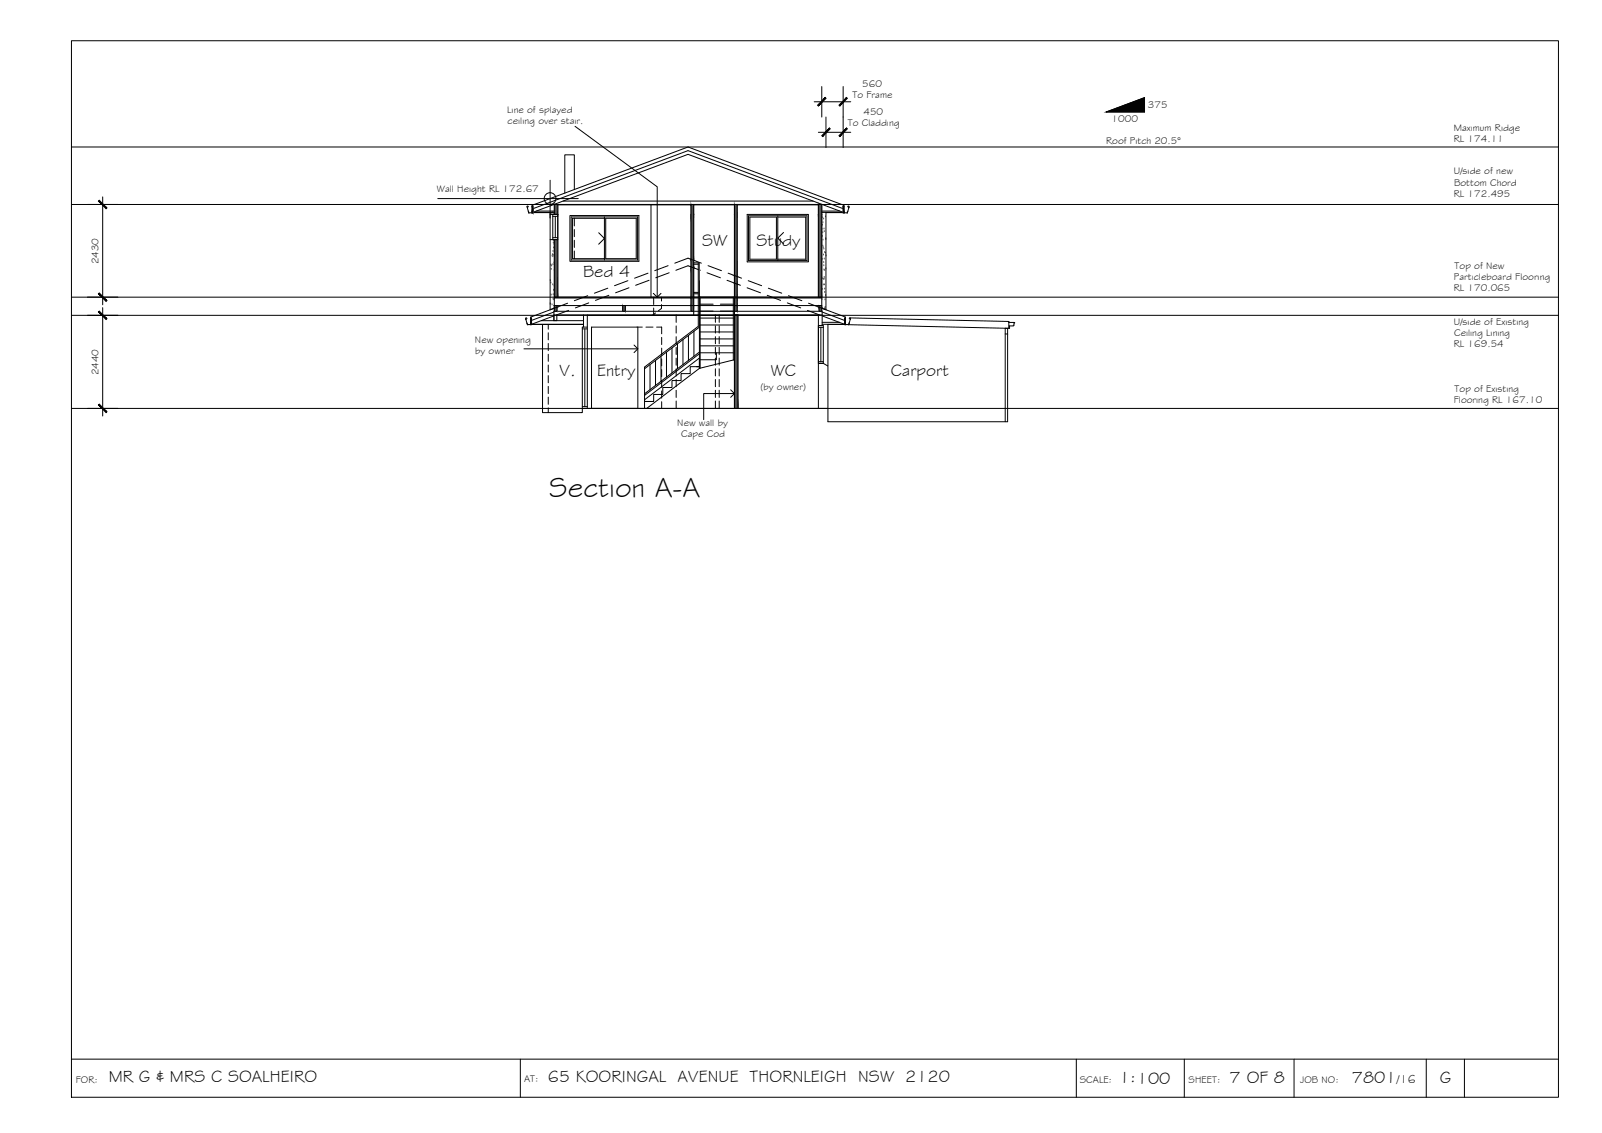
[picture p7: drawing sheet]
<svg xmlns="http://www.w3.org/2000/svg" width="420mm" height="297mm" viewBox="0 0 420 297" stroke-linecap="round" stroke-linejoin="round" font-family="sans-serif">
<!-- layer: BORDER -->
<path d="M18.7 10.7h390v277h-390zM18.7 277.7h390M136.5 277.7v10M282.3 277.7v10M310.6 277.7v10M339.4 277.7v10M374.1 277.7v10M384.1 277.7v10" fill="none" stroke="#000" stroke-width=".26"/>
<!-- layer: TEXT -->
<path d="M290.2 29.4l10-3.8v3.8z" fill="#000" stroke="#000" stroke-width=".26"/>
<g fill="none" stroke="#000" stroke-width=".26">
<path d="M290.2 29.4l10-3.8v3.8zM114.8 52.1h36.9M144.3 47.3v9.9"/>
<circle cx="144.3" cy="52.1" r="1.53"/>
</g>
<!-- layer: HATCH -->
<g fill="#545454" stroke="#545454" stroke-width=".26">
<path d="M192.6 53.6l.7 2.6v-2.6zM192.6 53.6l.7 2.6h-.7z"/>
<path d="M181.2 53.6l.7 2.6v-2.6zM181.2 53.6l.7 2.6h-.7z"/>
<path d="M145.4 53.6l.9 2.6v-2.6zM145.4 53.6l.9 2.6h-.9z"/>
<path d="M181.2 56.2l.7 11.8v-11.8zM181.2 56.2l.7 11.8h-.7zM181.2 68l.7 .2v-.2zM181.2 68l.7 .2h-.7z"/>
<path d="M181.2 68.2l.7 1.7v-1.7zM181.2 68.2l.7 1.7h-.7zM181.2 69.9l.7 .3v-.3zM181.2 69.9l.7 .3h-.7z"/>
<path d="M192.6 56.2l.7 16v-16zM192.6 56.2l.7 16h-.7zM192.6 72.2l.7 .3v-.3zM192.6 72.2l.7 .3h-.7z"/>
<path d="M192.6 72.5l.7 1.7v-1.7zM192.6 72.5l.7 1.7h-.7zM192.6 74.2l.7 .3v-.3zM192.6 74.2l.7 .3h-.7z"/>
<path d="M192.6 74.5l.7 3.4v-3.4zM192.6 74.5l.7 3.4h-.7z"/>
<path d="M181.2 70.2l.7 7.7v-7.7zM181.2 70.2l.7 7.7h-.7z"/>
<path d="M145.4 62.8l.9 15.1v-15.1zM145.4 62.8l.9 15.1h-.9z"/>
<path d="M214.6 53.6l.9 2.6v-2.6zM214.6 53.6l.9 2.6h-.9z"/>
<path d="M214.6 56.2l.9 21.7v-21.7zM214.6 56.2l.9 21.7h-.9z"/>
<path d="M192.6 82.6l.9 .1zM192.6 82.6l.9 .1z"/>
<path d="M192.6 82.7l.9 24.4v-24.4zM192.6 82.7l.9 24.4h-.9z"/>
<path d="M192.6 78.1l.7 2v-2zM192.6 78.1l.7 2h-.7z"/>
<path d="M181.2 78.1l.7 2v-2zM181.2 78.1l.7 2h-.7z"/>
<path d="M145.4 80.6h.7l-.7 .2zM145.4 80.8h.7v-.2z"/>
<path d="M214.8 80.1l.7 .5v-.5zM214.8 80.1l.7 .5h-.7zM214.8 80.6l.7 .2v-.2zM214.8 80.6l.7 .2h-.7z"/>
<path d="M145.4 80.1l.7 .5v-.5zM145.4 80.1l.7 .5h-.7z"/>
<path d="M214.8 80.8l.7 .8v-.8zM214.8 80.8l.7 .8h-.7z"/>
<path d="M192.6 80.1l.7 1.5v-1.5zM192.6 80.1l.7 1.5h-.7z"/>
<path d="M181.2 80.1l.7 1.5v-1.5zM181.2 80.1l.7 1.5h-.7z"/>
<path d="M163.3 80.1l.7 1.5v-1.5zM163.3 80.1l.7 1.5h-.7z"/>
<path d="M145.4 80.8l.7 .8v-.8zM145.4 80.8l.7 .8h-.7z"/>
<path d="M221.1 54l.2 1.8v-1.8zM221.1 54l.2 1.8h-.2z"/>
<path d="M139.6 54l.2 1.4v-1.4zM139.6 54l.2 1.4h-.2z"/>
<path d="M139.6 55.4l.2 .4v-.4zM139.6 55.4l.2 .4h-.2z"/>
</g>
<g fill="none" stroke="#545454" stroke-width=".26">
<path d="M144.6 55.9h.1M144.8 56h.1M144.9 55.7h.1M145.3 56.2h.1M215.7 57.1h.1M215.7 59h.1M215.8 58.4h.1M216 57.4h.1M216.5 56.9h.1M144.3 79.7h.1M144.3 73.6h.1M144.5 74.2h.1"/>
<path d="M144.5 69.5h.1M144.6 77.4h.1M144.6 70.6h.1M144.7 69.7h.1M144.8 79.9h.1M144.8 67.1h.1M144.9 66.8h.1M145 74.7h.1M145 67.3h.1M145 69.4h.1M145 65.9h.1M145.1 78.4h.1"/>
<path d="M145.1 77.3h.1M145.1 63h.1M145.1 63.7h.1M145.2 76.1h.1M145.2 65h.1M145.2 78.6h.1M145.3 66.9h.1M145.3 68.9h.1M145.3 64.1h.1M145.4 75h.1M145.4 70.9h.1M183.4 68.9v4.5"/>
<path d="M215.6 60.1h.1M215.6 78.5h.1M215.7 68h.1M215.7 62h.1M215.7 75.9h.1M215.8 73.1h.1M215.8 61h.1M215.8 64.5h.1M215.8 62.9h.1M215.9 64.9h.1M215.9 74.7h.1M215.9 73.3h.1"/>
<path d="M216 66.9h.1M216 68.8h.1M216.1 69.7h.1M216.1 65.3h.1M216.1 70.8h.1M216.1 60h.1M216.2 72.7h.1M216.2 73.2h.1M216.2 67.9h.1M216.2 60.7h.1M216.2 74.7h.1M216.3 75.8h.1"/>
<path d="M216.3 76.7h.1M216.3 70.9h.1M216.3 66.2h.1M216.4 78.6h.1M216.5 66.4h.1M216.5 62.6h.1M216.5 77.5h.1M216.6 62.8h.1M216.6 70.5h.1M216.6 67.1h.1M216.2 81.1h.1M216.3 81h.1"/>
<path d="M216.4 80.6h.1M216.4 81.1h.1"/>
</g>
<!-- layer: CEILING-FLOOR LINES -->
<path d="M18.7 38.5h390M18.7 53.6h390M18.7 77.9h390M18.7 82.7h390M18.7 107.1h390" fill="none" stroke="#000" stroke-width=".26"/>
<!-- layer: DIMENSION -->
<path d="M213.5 26.7h9.6M214.6 34.7h8.5M215.5 22.7v8M216.6 30.7v8M221.1 22.7v16M22.9 53.6h8M26.9 51.6v28.3M22.9 77.9h8M22.9 82.7h8M26.9 80.7v28.4M22.9 107.1h8" fill="none" stroke="#000" stroke-width=".26"/>
<!-- layer: 0 -->
<g fill="#000" stroke="#000" stroke-width=".26">
<path d="M216.4 25.6l-1.8 2.2 2-2zM214.4 27.6l2-2-1.8 2.2z"/>
<path d="M217.5 33.6l-1.8 2.2 2-2zM217.5 33.6l-1.8 2.2-.2-.2z"/>
<path d="M222 33.6l-2 2 .2 .2zM222 33.6l.2 .2-2 2z"/>
<path d="M222 25.6l-2 2 .2 .2zM222 25.6l.2 .2-2 2z"/>
<path d="M25.8 52.7l2 2 .2-.2zM26 52.5l2 2-2.2-1.8z"/>
<path d="M26 76.8l-.2 .2 2.2 1.8zM25.8 77l2.2 1.8-.2 .2z"/>
<path d="M25.8 81.8l2 2 .2-.2zM26 81.6l2 2-2.2-1.8z"/>
<path d="M26 106l-.2 .2 2.2 1.8zM25.8 106.2l2.2 1.8-.2 .2z"/>
</g>
<!-- layer: EXISTING -->
<g fill="none" stroke="#000" stroke-width=".26">
<path d="M148.9 79.5l-9.7 3.6-.1 2M154.1 77.5l-3.5 1.3M154.4 79.4l-3.5 1.3M159.4 75.6l-3.5 1.3M159.7 77.4l-3.5 1.4M164.7 73.6l-3.5 1.3M165 75.5l-3.6 1.3M170 71.6l-3.6 1.3M170.2 73.5l-3.5 1.3M175.2 69.7l-3.5 1.3M175.5 71.5l-3.5 1.3M177 69l3.5-1.3 3.4 1.3"/>
<path d="M177.3 70.9l3.2-1.2 3.2 1.2M185.4 71.5l3.5 1.3M185.7 69.7l3.5 1.3M190.7 73.5l3.5 1.3M191 71.6l3.5 1.3M195.9 75.5l3.6 1.3M196.2 73.6l3.6 1.3M201.2 77.4l3.5 1.4M201.5 75.6l3.5 1.3M206.5 79.4l3.5 1.3M206.8 77.5l3.5 1.3M212.1 79.5l9.6 3.6 .1 2"/>
<path d="M137.9 83.5l.1-.2 .2 .2M137.9 83.5v.2M137.9 83.7h.1M138 83.7l.3 1.4M138.3 85.1h.8M138.3 85.1h.1M139.2 84.7v.1M139.2 83.3h.2v1.8h-.2zM142 84.1h11M142.3 85.1v23.1h10.4v-1.1M143.8 85.1v1.2M143.8 87.2v1.9"/>
<path d="M143.8 90.1v1.8M143.8 92.9v1.8M143.8 95.7v1.9M143.8 98.5v1.9M145.3 82.6h70.3M145.3 82.8l-5.9 2.2h13.6M145.3 81.8l-5.9 2.2M146 82.6v1.5h-.7v-2.5h70.3v3.8h-1M149.1 81.4l-3.1 1.2M152.7 86.2h1.3M153 82.6v3.2M153.4 86.2v20.4"/>
<path d="M154 82.7h38.6M154 82.6v24.5h-1.3M154 85.8h-1.3v21.3M168.5 85.8h-13.4v21.3h12M169.4 85.8h1.9M172.2 85.8h1.3v1.7M173.5 88.4v1.9M173.5 91.3v1.8M173.5 94.1v1.8M173.5 96.9v1.9M173.5 99.7v1.9M177.3 82.6v1.9"/>
<path d="M177.3 85.4v1.9M177.3 88.3v1.8M177.3 91.1v1.8M177.3 93.9v1.9M177.3 96.7v1.9M177.3 99.5v1.9M187.6 82.6v1.9M187.6 85.4v1.9M187.6 88.3v1.8M187.6 91.1v1.8M187.6 93.9v1.9M187.6 96.7v1.9"/>
<path d="M187.6 99.5v1.9M188.6 82.6v1.9M188.6 85.4v1.9M188.6 88.3v1.8M188.6 91.1v1.8M188.6 93.9v1.9M188.6 96.7v1.9M188.6 99.5v1.9M193.5 82.7h21.1M211.8 81.4l3.2 1.2M214.6 82.6v24.5M214.6 95.3h1.3l1.2 .7"/>
<path d="M215.6 82.8l5.9 2.2h-5.9M215.6 81.8l5.9 2.2M215.6 84.5h4.6M217.1 85v25.6h47.2v-24.5h-.7v24.5M221.5 83.3h.2v1.8h-.2zM221.7 84.7v.1M221.8 85.1h.8M222.6 85.1h.1M222.7 84.7l-.1 .4M222.7 84.7h.1M222.7 83.5l.2-.2 .2 .1-.4 1.3M222.9 83.3l41.7 1v1.8l-42-1"/>
<path d="M263.6 87.6h.7M264.6 84.5l1.5 .1-.2 .2v.6h-1.3M264.6 84.3v.3M264.8 85.4v.7h-.2M143.8 101.3v1.9M143.8 104.1v1.9M143.8 106.9v1.3M152.7 106.6h1.3M154.2 107.1h62.9M173.5 102.5v1.9M173.5 105.3v1.8M177.3 102.3v1.9"/>
<path d="M177.3 105.1v2M187.6 102.3v1.9M187.6 105.1v2M188.6 102.3v1.9M188.6 105.1v2"/>
</g>
<!-- layer: INSULCLAD -->
<path d="M144.3 55.7v25.5l1.1-.4M216.6 55.7v25.5l-1.1-.4" fill="none" stroke="#000" stroke-width=".26"/>
<!-- layer: NEWWORK -->
<g fill="none" stroke="#000" stroke-width=".26">
<path d="M138.5 54.2l-.1-.2-.2 .1 .4 1.3M138.6 55.4h.1M138.6 55.4l.1 .4M138.7 55.8h.1M139.6 55.7l-.9 .1M139.6 54h.2v1.8h-.2zM139.8 54.7l40.7-15.2 40.6 15.2M139.8 55.7h4.5M140.6 55.3h4.8M144.3 56.2h2M145.4 55.7h-5.6l40.7-15.2 40.6 15.2h-5.6M146.3 53.6v24.3"/>
<path d="M146.3 53.7h34.9M147.7 52.7h65.6M149.5 56.5h18.1v12h-18.1zM170.7 53.6v24.3M181.2 53.6v24.3M181.9 53.7h10.7M181.9 53.6v29.1M192.6 53.6v29.1M193.3 53.7h21.3M193.3 53.6v24.3M196 56.2h16v12.5h-16zM214.6 53.6v24.3"/>
<path d="M215.5 53.6v28h-.7v-1.5M215.5 53.6h-70.1v2.6M215.5 55.3h4.8M216.6 55.7h4.5M221.1 54h.2v1.8h-.2zM221.3 55.4v.1M221.3 55.5l.1 .3h.8M221.3 55.4v-1.6l-40.8-15.3-40.9 15.3v1.9M222.2 55.8h.1M222.4 55.4h.1M222.3 55.4l-.1 .4M222.4 54.1h.2v.4"/>
<path d="M222.4 54.2h.1M222.6 54.5h.1M222.6 54.5l-.2 .9M144.3 62.8h2M145.4 77.9h70.1M145.4 78.1h70.1M145.4 62.8v18.8h.7v-1.5M173.5 77.9v1M173.5 79.9v1l-.8 .6M181.2 78.1v3.5h.7M193.3 78.1v3.5h-.7M145.4 80.1h70.1"/>
<path d="M163.3 80.1v1.5h.7v-1.5M167.3 85.8v21.3M171.9 82.1l-.8 .6M192.6 82.6h.9v24.5h-.9z"/>
</g>
<!-- layer: WINDOWS -->
<g fill="none" stroke="#000" stroke-width=".26">
<path d="M145 56.2h1.3v6.6h-1.3zM145 56.7h1.3M145.6 56.7v5.6M149.8 56.9h17.4v11.3h-17.4zM158.5 57.2h-8.3v10.6h8.3M158.5 56.9v11.3M158.9 57.2h8v10.6h-8zM196.3 56.6h15.4v11.7h-15.4zM196.7 56.9h6.9v11.1h-6.9zM204 56.9h7.3v11.1h-7.3M204 56.6v11.7M145 62.3h1.3"/>
<path d="M157 61l1.5 1.5-1.5 1.5M205.5 61l-1.5 1.4 1.5 1.5M214.6 85.4h1.3v9.9h-1.3zM214.6 85.8h1.3M214.6 94.8h1.3M215.3 85.8v9"/>
</g>
<!-- layer: STAIRS -->
<g fill="none" stroke="#000" stroke-width=".26">
<path d="M181.9 68.9h1.5v9M181.9 69.3h1.2M181.9 77h1.2M181.9 76.7h1.2M183.1 68.9v16.6l-14.1 10.7v10.9h.6l13.8-10.5M183.4 77.9h9.2v16.4l-9.2 2.3M183.4 77.9v18.7M183.6 77.9v18.6M183.6 79.7h3.4M188.9 79.7h3.4M192.3 77.9v16.5M170.5 95.6v6.5"/>
<path d="M171.9 94.5v6.5M173.4 93.4v6.6M174.8 92.3v6.6M176.2 91.2v6.6M177.7 90.1v6.6M179.1 89v6.6M180.6 87.9v6.6M182 86.8v6.6M182.6 96.1h.8h-2.4v1.9h-2.4v1.8h-2.4v1.8h-2.4v1.8h-2.4v1.9h-2.4M183.4 93.9l-14.4 10.9M183.4 92.7l-14.4 11M183.4 92.3l-14.4 10.9"/>
<path d="M183.4 85.8l-14.4 10.9M183.6 90.7h8.7M183.6 88.9h8.7M183.6 87h8.7M183.6 85.2h8.7M183.6 83.4h8.7M183.6 81.6h3.4M183.6 92.5h8.7M187.9 92.5v1.8h-4.5v2.3M188.9 81.6h3.4"/>
</g>
<!-- layer: 0.13 -->
<path d="M171.4 77.9v1.9M171.4 80.8v1.9" fill="none" stroke="#000" stroke-width=".26"/>
<!-- layer: 0 -->
<path d="M150.8 33.1l21.6 15.9v28.9M171.4 76.9l1 1 1-1M137.4 91.5h29.9M166.3 90.5l1 1-1 .9M191.6 102.2l1 1-1 1M192.6 103.2h-8v6.8" fill="none" stroke="#000" stroke-width=".26"/>
<!-- layer: WORK BY OWNER -->
<path d="M150.6 49.7v-9.1h-2.5v10M150.6 57.2v2M150.6 60.2v1.9M150.6 63v1.9M150.6 65.8v2" fill="none" stroke="#000" stroke-width=".26"/>
<text font-size="7.5" x="144.1" y="130.2">Section A-A</text>
<g font-size="4.5">
<text x="184.1" y="64.4">SW</text>
<text x="198.4" y="64.4">Study</text>
<text x="152.9" y="72.5">Bed 4</text>
<text x="146.6" y="98.5">V.</text>
<text x="156.6" y="98.5">Entry</text>
<text x="202.1" y="98.5">WC</text>
<text x="233.7" y="98.5">Carport</text>
<text x="28.5" y="283.8">MR G &amp; MRS C SOALHEIRO</text>
<text x="143.7" y="283.7">65 KOORINGAL AVENUE THORNLEIGH NSW 2120</text>
<text x="293.5" y="284">1:100</text>
<text x="322.4" y="284">7 OF 8</text>
<text x="354.5" y="283.9">7801</text>
<text x="377.7" y="283.9">G</text>
</g>
<text font-size="3.2" x="366.4" y="283.9">/16</text>
<g font-size="2.6">
<text x="226.1" y="22.7">560</text>
<text x="133" y="29.5">Line of splayed</text>
<text x="223.5" y="25.6">To Frame</text>
<text x="301.1" y="28.3">375</text>
<text x="133.1" y="32.4">ceiling over stair.</text>
<text x="222.3" y="33">To Cladding</text>
<text x="226.4" y="30">450</text>
<text x="291.6" y="31.9">1000</text>
<text x="381.3" y="34.2">Maximum Ridge</text>
<text x="290.1" y="37.7">Roof Pitch 20.5°</text>
<text x="381.3" y="37.1">RL 174.11</text>
<text x="381.3" y="45.7">U/side of new</text>
<text x="114.6" y="50.4">Wall Height RL 172.67</text>
<text x="381.3" y="51.6">RL 172.495</text>
<text x="381.3" y="48.7">Bottom Chord</text>
<text x="25.9" y="69.3" transform="rotate(-90 25.9 69.3)">2430</text>
<text x="381.5" y="70.6">Top of New</text>
<text x="381.3" y="76.4">RL 170.065</text>
<text x="381.3" y="73.5">Particleboard Flooring</text>
<text x="124.6" y="89.9">New opening</text>
<text x="381.3" y="85.1">U/side of Existing</text>
<text x="381.4" y="88">Ceiling Lining</text>
<text x="124.6" y="92.8">by owner</text>
<text x="381.3" y="90.9">RL 169.54</text>
<text x="25.9" y="98.4" transform="rotate(-90 25.9 98.4)">2440</text>
<text x="199.5" y="102.3">(by owner)</text>
<text x="381.3" y="105.7">Flooring RL 167.10</text>
<text x="381.5" y="102.7">Top of Existing</text>
<text x="177.6" y="111.6">New wall by</text>
<text x="178.7" y="114.6">Cape Cod</text>
<text x="19.9" y="283.9">FOR:</text>
<text x="137.5" y="283.7">AT:</text>
<text x="283.2" y="284">SCALE:</text>
<text x="311.7" y="284">SHEET:</text>
<text x="341" y="284">JOB NO:</text>
</g>
</svg>
